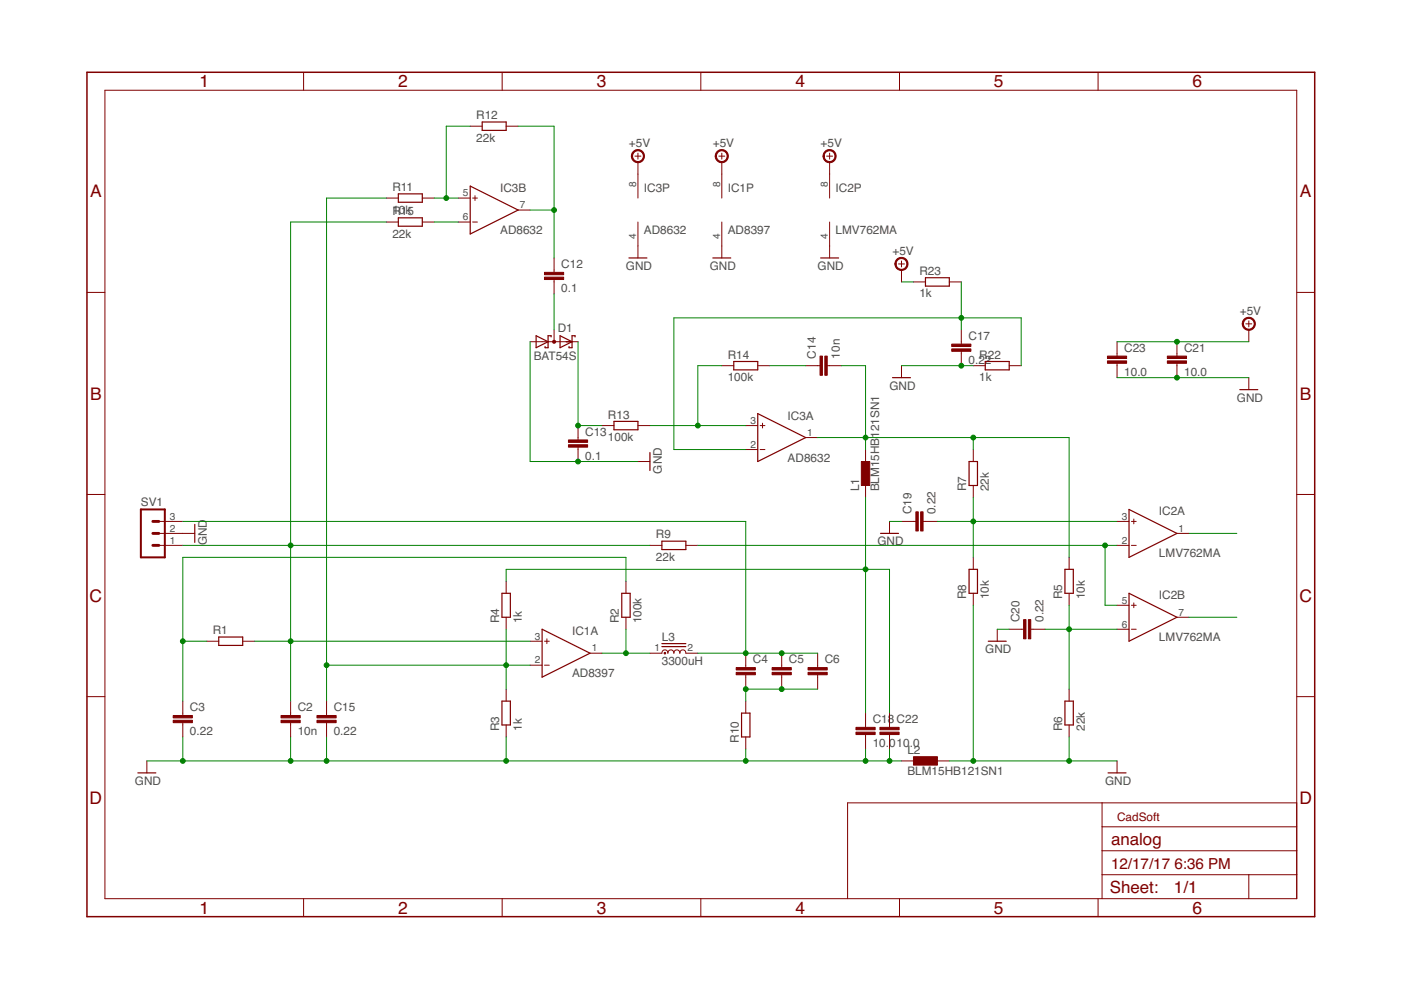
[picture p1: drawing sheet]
<svg xmlns="http://www.w3.org/2000/svg" width="297mm" height="210mm" viewBox="0 0 297 210" stroke-linecap="round" stroke-linejoin="round" font-family="sans-serif">
<g fill="none" stroke="#800000" stroke-width=".25">
<path d="M99.7 39.5l10.2 5-10.2 5.1zM102.2 25.9h5.1v1.7h-5.1zM84.5 41.1h5v1.8h-5zM84.5 46.2h5v1.8h-5zM133.3 54.7h3.9M151.1 54.7h3.8M174 54.7h3.8M196.2 58.9h5.1v1.8h-5.1zM113.7 71.2l2.5 1.3-2.5 1.2zM116.8 71.4v-.2h-.6v2.5h-.6v-.2M118.7 71.2l2.6 1.3-2.6 1.2zM121.9 71.4v-.2h-.6v2.5h-.7v-.2"/>
<path d="M155.6 76.6h5.1v1.8h-5.1zM208.9 76.6h5.1v1.8h-5.1zM130.2 89.3h5.1v1.8h-5.1zM137.8 95.9v3.9M160.7 87.7l10.1 5.1-10.1 5.1zM189.2 80.1h3.8M205.5 97.9h1.7v5h-1.7zM262.9 82.6h3.8M41.3 111.2v3.8M140.3 114.7h5.1v1.8h-5.1zM186.7 113.1h3.8M239.4 108l10.1 5.1-10.1 5.1z"/>
<path d="M46.4 135.1h5.1v1.7h-5.1zM106.4 125.8h1.8v5.1h-1.8zM114.9 133.4l10.2 5.1-10.2 5.1zM131.8 125.8h1.8v5.1h-1.8zM140.3 137.1h5.1M140.3 136.5h5.1M205.5 120.7h1.7v5.1h-1.7zM209.5 136h3.8M225.8 120.7h1.8v5.1h-1.8zM239.4 125.8l10.1 5.1-10.1 5.1zM106.4 148.7h1.8v5h-1.8zM157.2 151.2h1.8v5.1h-1.8z"/>
<path d="M225.8 148.7h1.8v5h-1.8zM29.2 163.9h3.8M234.9 163.9h3.8"/>
</g>
<g fill="none" stroke="#800000" stroke-width=".21">
<path d="M22.2 19.1h252.7v171.4h-252.7zM64.4 15.3v3.8M106.5 15.3v3.8M148.6 15.3v3.8M190.7 15.3v3.8M232.8 15.3v3.8M99.7 26.8h2.5M107.3 26.8h2.6M134.6 33.1h1.3M135.3 32.5v1.2M135.3 34.4v7.6M152.4 33.1h1.3"/>
<path d="M153 32.5v1.2M153 34.4v7.6M175.3 33.1h1.2M175.9 32.5v1.2M175.9 34.4v7.6M81.9 42h2.6M81.9 47.1h2.6M89.5 42h2.6M89.5 47.1h2.6M97.2 42h2.5M97.2 47.1h2.5M100.2 42h1"/>
<path d="M100.2 47.1h1M100.7 41.5v1M109.9 44.5h2.5M117.5 54.7v3M117.5 59.3v3M135.3 47.1v7.6M153 47.1v7.6M175.9 47.1v7.6M190.5 56h1.3M191.1 55.3v1.3M191.1 57.2v2.6M193.7 59.8h2.5"/>
<path d="M201.3 59.8h2.5M18.4 62h3.8M112.4 72.5h10.2M117.5 69.9v2.6M153 77.5h2.6M160.7 77.5h2.5M170.8 77.5h3.1M175.4 77.5h3M191.1 77.5v2.6M203.8 69.9v3.1M203.8 74.5v3M206.4 77.5h2.5"/>
<path d="M214 77.5h2.5M236.8 72.5v3M236.8 77v3.1M249.5 72.5v3M249.5 77v3.1M264.1 68.7h1.3M264.8 68v1.3M264.8 69.9v2.6M274.9 62h3.8M122.6 90.2v3.1M122.6 94.8v3.1M127.6 90.2h2.6"/>
<path d="M135.3 90.2h2.5M135.3 97.9h2.5M158.1 90.2h2.6M158.1 95.3h2.6M161.2 90.2h1M161.2 95.3h1M161.7 89.7v1M170.8 92.8h2.6M183.5 95.3v2.6M206.4 95.3v2.6M264.8 80.1v2.5M18.4 104.8h3.8"/>
<path d="M33.7 110.6h5.1M33.7 115.6h5.1M33.7 113.1h7.6M137.8 115.6h2.5M145.4 115.6h2.6M183.5 102.9v2.6M188.6 110.6v2.5M191.1 110.6h3.1M195.7 110.6h3M206.4 102.9v2.6M206.4 118.2v2.5M226.7 118.2v2.5"/>
<path d="M236.8 110.6h2.6M236.8 115.6h2.6M239.9 110.6h1M239.9 115.6h1M240.4 110v1.1M249.5 113.1h2.6M274.9 104.8h3.8M43.8 136h2.6M51.5 136h2.5M107.3 123.3v2.5M107.3 130.9v2.5M112.4 136h2.5"/>
<path d="M115.4 136h1.1M116 135.4v1.1M125.1 138.5h2.5M132.7 123.3v2.5M132.7 130.9v2.5M137.8 138.5h2.5a.64 .64 0 0 1 .7-.7 .64 .64 0 0 1 .6 .7 .64 .64 0 0 1 .6-.7 .64 .64 0 0 1 .7 .7 .64 .64 0 0 1 .6-.7 .64 .64 0 0 1 .6 .7 .64 .64 0 0 1 .7-.7 .64 .64 0 0 1 .6 .7h2.6M158.1 138.5v3M165.7 138.5v3M173.4 138.5v3M206.4 125.8v2.5M211.4 133.4v2.6M214 133.4h3"/>
<path d="M218.5 133.4h3.1M226.7 125.8v2.5M236.8 128.3h2.6M236.8 133.4h2.6M239.9 128.3h1M239.9 133.4h1M240.4 127.8v1M249.5 130.9h2.6M18.4 147.7h3.8M38.8 148.7v3M38.8 153.2v3.1M61.6 148.7v3"/>
<path d="M61.6 153.2v3.1M69.2 148.7v3M69.2 153.2v3.1M107.3 146.1v2.6M107.3 153.7v2.6M112.4 141h2.5M115.4 141h1.1M158.1 143.1v3M158.1 148.7v2.5M158.1 156.3v2.5M165.7 143.1v3M173.4 143.1v3"/>
<path d="M183.5 151.2v3M183.5 155.7v3.1M188.6 151.2v3M188.6 155.7v3.1M226.7 146.1v2.6M226.7 153.7v2.6M274.9 147.7h3.8M31.1 161.3v2.6M191.1 161.3h2.6M198.7 161.3h2.6M233.7 170.2v20.3M233.7 175.3h41.2"/>
<path d="M236.8 161.3v2.6M274.9 170.2h-95.2v20.3M64.4 190.5v3.9M106.5 190.5v3.9M148.6 190.5v3.9M190.7 190.5v3.9M232.8 190.5v3.9M233.7 185.5h41.2M233.7 180.4h41.2M264.8 185.5v5"/>
</g>
<g fill="#800000" stroke="#800000" stroke-width=".21">
<path d="M59.6 152.7h4v.5h-4z"/>
<path d="M59.6 151.7h4v.5h-4z"/>
<path d="M36.7 152.7h4.1v.5h-4.1z"/>
<path d="M36.7 151.7h4.1v.5h-4.1z"/>
<path d="M156.1 142.6h4v.5h-4z"/>
<path d="M156.1 141.5h4v.5h-4z"/>
<path d="M163.7 142.6h4.1v.5h-4.1z"/>
<path d="M163.7 141.5h4.1v.5h-4.1z"/>
<path d="M171.3 142.6h4.1v.5h-4.1z"/>
<path d="M171.3 141.5h4.1v.5h-4.1z"/>
<path d="M115.4 58.8h4.1v.5h-4.1z"/>
<path d="M115.4 57.7h4.1v.6h-4.1z"/>
<path d="M120.5 94.3h4.1v.5h-4.1z"/>
<path d="M120.5 93.3h4.1v.5h-4.1z"/>
<path d="M174.9 75.5h.5v4.1h-.5z"/>
<path d="M173.9 75.5h.5v4.1h-.5z"/>
<path d="M67.2 152.7h4.1v.5h-4.1z"/>
<path d="M67.2 151.7h4.1v.5h-4.1z"/>
<path d="M201.8 74h4v.5h-4z"/>
<path d="M201.8 73h4v.5h-4z"/>
<path d="M181.5 155.2h4v.5h-4z"/>
<path d="M181.5 154.2h4v.5h-4z"/>
<path d="M195.2 108.5h.5v4.1h-.5z"/>
<path d="M194.2 108.5h.5v4.1h-.5z"/>
<path d="M218 131.4h.5v4h-.5z"/>
<path d="M217 131.4h.5v4h-.5z"/>
<path d="M247.5 76.5h4.1v.5h-4.1z"/>
<path d="M247.5 75.5h4.1v.5h-4.1z"/>
<path d="M186.6 155.2h4v.5h-4z"/>
<path d="M186.6 154.2h4v.5h-4z"/>
<path d="M234.8 76.5h4.1v.5h-4.1z"/>
<path d="M234.8 75.5h4.1v.5h-4.1z"/>
<path d="M182.6 97.9h1.8v5h-1.8z"/>
<path d="M193.7 160.4h5.1v1.8h-5.1z"/>
</g>
<g fill="#800000" stroke="#800000" stroke-width=".21">
<path d="M117.2 72.2h.5v.5h-.5z" fill-rule="evenodd"/>
<path d="M134.2 32.2a1.39 1.39 0 0 1 2.2 .2 1.39 1.39 0 0 1-.8 2.1 1.39 1.39 0 0 1-1.7-1.4h.2a1.15 1.15 0 0 1 1.6-1.1 1.15 1.15 0 0 1 .3 1.9 1.15 1.15 0 0 1-1.8-.5l-.1-.3h-.2z" fill-rule="evenodd"/>
<path d="M152 32.2a1.39 1.39 0 0 1 2.2 .2 1.39 1.39 0 0 1-.8 2.1 1.39 1.39 0 0 1-1.8-1.4h.3a1.14 1.14 0 0 1 1.6-1.1 1.14 1.14 0 0 1 .3 1.9 1.14 1.14 0 0 1-1.9-.5v-.3h-.3z" fill-rule="evenodd"/>
<path d="M174.9 32.2a1.39 1.39 0 0 1 2.2 .2 1.39 1.39 0 0 1-.8 2.1 1.39 1.39 0 0 1-1.8-1.4h.3a1.14 1.14 0 0 1 1.6-1 1.14 1.14 0 0 1 .2 2 1.14 1.14 0 0 1-1.8-.7v-.3h-.3z" fill-rule="evenodd"/>
<path d="M263.8 67.7a1.4 1.4 0 0 1 2.2 .2 1.4 1.4 0 0 1-.8 2.1 1.4 1.4 0 0 1-1.8-1.3h.2a1.15 1.15 0 0 1 1.6-1.1 1.15 1.15 0 0 1 .3 1.9 1.15 1.15 0 0 1-1.8-.6l-.1-.2h-.2z" fill-rule="evenodd"/>
<path d="M190.1 55a1.4 1.4 0 0 1 2.2 .2 1.4 1.4 0 0 1-.8 2.1 1.4 1.4 0 0 1-1.8-1.3h.3a1.14 1.14 0 0 1 1.7-1 1.14 1.14 0 0 1 .1 1.9 1.14 1.14 0 0 1-1.8-.7v-.2h-.3z" fill-rule="evenodd"/>
<circle cx="141" cy="138.5" r=".17"/>
</g>
<path d="M18.4 15.3h260.3v179.1h-260.3z" fill="none" stroke="#800000" stroke-width=".32"/>
<path d="M29.9 108h5v10.2h-5z" fill="none" stroke="#800000" stroke-width=".42"/>
<path d="M32.4 110.6h1.3M32.4 113.1h1.3M32.4 115.6h1.3" fill="none" stroke="#800000" stroke-width=".61"/>
<g fill="none" stroke="#008000" stroke-width=".21">
<path d="M99.7 26.8h-5.1v15.2M109.9 26.8h7.6v27.9M81.9 47.1h-20.3v101.6M81.9 42h-12.7v106.7M92.1 47.1h5.1M92.1 42h5.1M112.4 44.5h5.1M191.1 59.8h2.6M203.8 59.8v10.1M112.4 72.5v25.4h22.9M117.5 62.3v7.6M122.6 72.5v17.7h5"/>
<path d="M153 77.5h-5v12.7M163.2 77.5h7.6M178.4 77.5h5.1v17.8M191.1 77.5h15.3M216.5 77.5v-10.1h-73.6v27.9h15.2M236.8 72.5h28M137.8 90.2h20.3M173.4 92.8h53.3v25.4M206.4 92.8v2.5M236.8 80.1h28M38.8 115.6h99M38.8 110.6h119.3v27.9"/>
<path d="M148 115.6h88.8M183.5 105.5v45.7M188.6 110.6h2.5M198.7 110.6h38.1M206.4 105.5v12.7M234.3 115.6v12.7h2.5M252.1 113.1h10.1M38.8 136h5M54 136h58.4M107.3 123.3v-2.6h81.3v30.5M107.3 133.4v12.7M127.6 138.5h10.2"/>
<path d="M132.7 123.3v-5.1h-93.9v30.5M132.7 133.4v5.1M148 138.5h25.4M206.4 128.3v33M211.4 133.4h2.6M221.6 133.4h15.2M226.7 128.3v17.8M252.1 130.9h10.1M38.8 156.3v5M61.6 156.3v5M69.2 156.3v5M69.2 141h43.2"/>
<path d="M107.3 156.3v5M158.1 158.8v2.5M173.4 146.1h-15.3v2.6M183.5 158.8v2.5M188.6 158.8v2.5M226.7 156.3v5M31.1 161.3h160M201.3 161.3h35.5"/>
</g>
<g fill="#008000" stroke="#008000" stroke-width=".21">
<circle cx="234.3" cy="115.6" r=".51"/>
<circle cx="226.7" cy="133.4" r=".51"/>
<circle cx="206.4" cy="110.6" r=".51"/>
<circle cx="206.4" cy="92.8" r=".51"/>
<circle cx="183.5" cy="92.8" r=".51"/>
<circle cx="183.5" cy="120.7" r=".51"/>
<circle cx="158.1" cy="146.1" r=".51"/>
<circle cx="165.7" cy="146.1" r=".51"/>
<circle cx="165.7" cy="138.5" r=".51"/>
<circle cx="158.1" cy="138.5" r=".51"/>
<circle cx="148" cy="90.2" r=".51"/>
<circle cx="132.7" cy="138.5" r=".51"/>
<circle cx="61.6" cy="115.6" r=".51"/>
<circle cx="61.6" cy="136" r=".51"/>
<circle cx="122.6" cy="90.2" r=".51"/>
<circle cx="117.5" cy="44.5" r=".51"/>
<circle cx="94.6" cy="42" r=".51"/>
<circle cx="69.2" cy="141" r=".51"/>
<circle cx="107.3" cy="141" r=".51"/>
<circle cx="38.8" cy="136" r=".51"/>
<circle cx="203.8" cy="67.4" r=".51"/>
<circle cx="226.7" cy="161.3" r=".51"/>
<circle cx="206.4" cy="161.3" r=".51"/>
<circle cx="122.6" cy="97.9" r=".51"/>
<circle cx="203.8" cy="77.5" r=".51"/>
<circle cx="249.5" cy="80.1" r=".51"/>
<circle cx="38.8" cy="161.3" r=".51"/>
<circle cx="61.6" cy="161.3" r=".51"/>
<circle cx="69.2" cy="161.3" r=".51"/>
<circle cx="107.3" cy="161.3" r=".51"/>
<circle cx="158.1" cy="161.3" r=".51"/>
<circle cx="183.5" cy="161.3" r=".51"/>
<circle cx="188.6" cy="161.3" r=".51"/>
<circle cx="249.5" cy="72.5" r=".51"/>
</g>
<g font-size="3.7" fill="#800000">
<text x="42.3" y="18.5">1</text>
<text x="84.4" y="18.5">2</text>
<text x="126.5" y="18.5">3</text>
<text x="168.6" y="18.5">4</text>
<text x="210.7" y="18.5">5</text>
<text x="252.9" y="18.5">6</text>
<text x="19.1" y="41.9">A</text>
<text x="275.6" y="41.9">A</text>
<text x="19.1" y="84.7">B</text>
<text x="275.6" y="84.7">B</text>
<text x="19" y="127.6">C</text>
<text x="275.5" y="127.6">C</text>
<text x="19" y="170.4">D</text>
<text x="275.5" y="170.4">D</text>
<text x="42.3" y="193.7">1</text>
<text x="84.4" y="193.7">2</text>
<text x="126.5" y="193.7">3</text>
<text x="168.6" y="193.7">4</text>
<text x="210.7" y="193.7">5</text>
<text x="252.9" y="193.7">6</text>
</g>
<g font-size="3.6" fill="#800000">
<text x="235.6" y="179.1">analog</text>
<text x="235.3" y="189.4">Sheet:</text>
<text x="248.9" y="189.3">1/1</text>
</g>
<g font-size="3.2" fill="#800000">
<text x="235.6" y="184.2">12/17/17</text>
<text x="249" y="184.2">6:36 PM</text>
</g>
<g font-size="2.5" fill="#505050">
<text x="101" y="25.3">R12</text>
<text x="101" y="30.1">22k</text>
<text x="133.4" y="31.2">+5V</text>
<text x="151.1" y="31.2">+5V</text>
<text x="174" y="31.2">+5V</text>
<text x="83.2" y="40.5">R11</text>
<text x="106.1" y="40.7">IC3B</text>
<text x="136.5" y="40.7">IC3P</text>
<text x="154.3" y="40.7">IC1P</text>
<text x="177.2" y="40.7">IC2P</text>
<text x="83.2" y="45.3">10k</text>
<text x="83.2" y="45.6">R15</text>
<text x="83.2" y="50.4">22k</text>
<text x="106.1" y="49.6">AD8632</text>
<text x="136.5" y="49.6">AD8632</text>
<text x="154.3" y="49.6">AD8397</text>
<text x="177.2" y="49.6">LMV762MA</text>
<text x="119" y="56.8">C12</text>
<text x="132.7" y="57.2">GND</text>
<text x="150.5" y="57.2">GND</text>
<text x="173.3" y="57.2">GND</text>
<text x="189.2" y="54.1">+5V</text>
<text x="194.9" y="58.3">R23</text>
<text x="119" y="61.9">0.1</text>
<text x="194.9" y="63.1">1k</text>
<text x="118.2" y="70.5">D1</text>
<text x="262.9" y="66.7">+5V</text>
<text x="113.2" y="76.4">BAT54S</text>
<text x="154.3" y="76">R14</text>
<text x="173" y="76" transform="rotate(-90 173 76)">C14</text>
<text x="178" y="76" transform="rotate(-90 178 76)">10n</text>
<text x="205.3" y="77.2">0.22</text>
<text x="205.3" y="72.1">C17</text>
<text x="207.6" y="76">R22</text>
<text x="238.4" y="74.6">C23</text>
<text x="251.1" y="74.6">C21</text>
<text x="154.3" y="80.8">100k</text>
<text x="188.6" y="82.6">GND</text>
<text x="207.6" y="80.8">1k</text>
<text x="238.4" y="79.7">10.0</text>
<text x="251.1" y="79.7">10.0</text>
<text x="128.9" y="88.7">R13</text>
<text x="167" y="89">IC3A</text>
<text x="262.2" y="85.2">GND</text>
<text x="124.1" y="92.4">C13</text>
<text x="128.9" y="93.5">100k</text>
<text x="124.1" y="97.5">0.1</text>
<text x="140.3" y="100.4" transform="rotate(-90 140.3 100.4)">GND</text>
<text x="167" y="97.9">AD8632</text>
<text x="29.9" y="107.3">SV1</text>
<text x="182.1" y="104.2" transform="rotate(-90 182.1 104.2)">L1</text>
<text x="186.4" y="104.2" transform="rotate(-90 186.4 104.2)">BLM15HB121SN1</text>
<text x="204.9" y="104.2" transform="rotate(-90 204.9 104.2)">R7</text>
<text x="209.7" y="104.2" transform="rotate(-90 209.7 104.2)">22k</text>
<text x="193.3" y="109" transform="rotate(-90 193.3 109)">C19</text>
<text x="198.4" y="109" transform="rotate(-90 198.4 109)">0.22</text>
<text x="245.7" y="109.3">IC2A</text>
<text x="43.8" y="115.6" transform="rotate(-90 43.8 115.6)">GND</text>
<text x="139.1" y="118.9">22k</text>
<text x="139.1" y="114.1">R9</text>
<text x="186" y="115.6">GND</text>
<text x="245.7" y="118.2">LMV762MA</text>
<text x="204.9" y="127.1" transform="rotate(-90 204.9 127.1)">R8</text>
<text x="209.7" y="127.1" transform="rotate(-90 209.7 127.1)">10k</text>
<text x="216.1" y="131.9" transform="rotate(-90 216.1 131.9)">C20</text>
<text x="221.2" y="131.9" transform="rotate(-90 221.2 131.9)">0.22</text>
<text x="225.2" y="127.1" transform="rotate(-90 225.2 127.1)">R5</text>
<text x="230" y="127.1" transform="rotate(-90 230 127.1)">10k</text>
<text x="245.7" y="127.1">IC2B</text>
<text x="45.1" y="134.4">R1</text>
<text x="105.8" y="132.1" transform="rotate(-90 105.8 132.1)">R4</text>
<text x="110.6" y="132.1" transform="rotate(-90 110.6 132.1)">1k</text>
<text x="121.3" y="134.7">IC1A</text>
<text x="131.2" y="132.1" transform="rotate(-90 131.2 132.1)">R2</text>
<text x="136" y="132.1" transform="rotate(-90 136 132.1)">100k</text>
<text x="140.3" y="135.9">L3</text>
<text x="245.7" y="135.9">LMV762MA</text>
<text x="121.3" y="143.6">AD8397</text>
<text x="140.3" y="141">3300uH</text>
<text x="159.6" y="140.6">C4</text>
<text x="167.3" y="140.6">C5</text>
<text x="174.9" y="140.6">C6</text>
<text x="208.9" y="138.5">GND</text>
<text x="40.3" y="155.9">0.22</text>
<text x="40.3" y="150.8">C3</text>
<text x="63.1" y="155.9">10n</text>
<text x="63.1" y="150.8">C2</text>
<text x="70.8" y="155.9">0.22</text>
<text x="70.8" y="150.8">C15</text>
<text x="105.8" y="155" transform="rotate(-90 105.8 155)">R3</text>
<text x="110.6" y="155" transform="rotate(-90 110.6 155)">1k</text>
<text x="185" y="153.3">C18 C22</text>
<text x="225.2" y="155" transform="rotate(-90 225.2 155)">R6</text>
<text x="230" y="155" transform="rotate(-90 230 155)">22k</text>
<text x="156.6" y="157.5" transform="rotate(-90 156.6 157.5)">R10</text>
<text x="185" y="158.4">10.010.0</text>
<text x="192.4" y="160">L2</text>
<text x="28.6" y="166.4">GND</text>
<text x="192.4" y="164.3">BLM15HB121SN1</text>
<text x="234.3" y="166.4">GND</text>
</g>
<text font-size="2.5" fill="#800000" x="236.8" y="174">CadSoft</text>
<g font-size="2.1" fill="#505050">
<text x="98.2" y="41.6">5</text>
<text x="134.9" y="39.7" transform="rotate(-90 134.9 39.7)">8</text>
<text x="152.7" y="39.7" transform="rotate(-90 152.7 39.7)">8</text>
<text x="175.5" y="39.7" transform="rotate(-90 175.5 39.7)">8</text>
<text x="98.2" y="46.7">6</text>
<text x="110.2" y="44.2">7</text>
<text x="134.9" y="50.6" transform="rotate(-90 134.9 50.6)">4</text>
<text x="152.7" y="50.6" transform="rotate(-90 152.7 50.6)">4</text>
<text x="175.5" y="50.6" transform="rotate(-90 175.5 50.6)">4</text>
<text x="159.1" y="89.9">3</text>
<text x="159.1" y="95">2</text>
<text x="171.2" y="92.4">1</text>
<text x="36" y="112.7">2</text>
<text x="36" y="110.2">3</text>
<text x="237.8" y="110.2">3</text>
<text x="249.9" y="112.7">1</text>
<text x="36" y="115.3">1</text>
<text x="237.8" y="115.3">2</text>
<text x="237.8" y="128">5</text>
<text x="249.9" y="130.5">7</text>
<text x="113.4" y="135.6">3</text>
<text x="237.8" y="133.1">6</text>
<text x="113.4" y="140.7">2</text>
<text x="125.5" y="138.1">1</text>
<text x="138.8" y="138.1">1</text>
<text x="145.8" y="138.1">2</text>
</g>
</svg>
